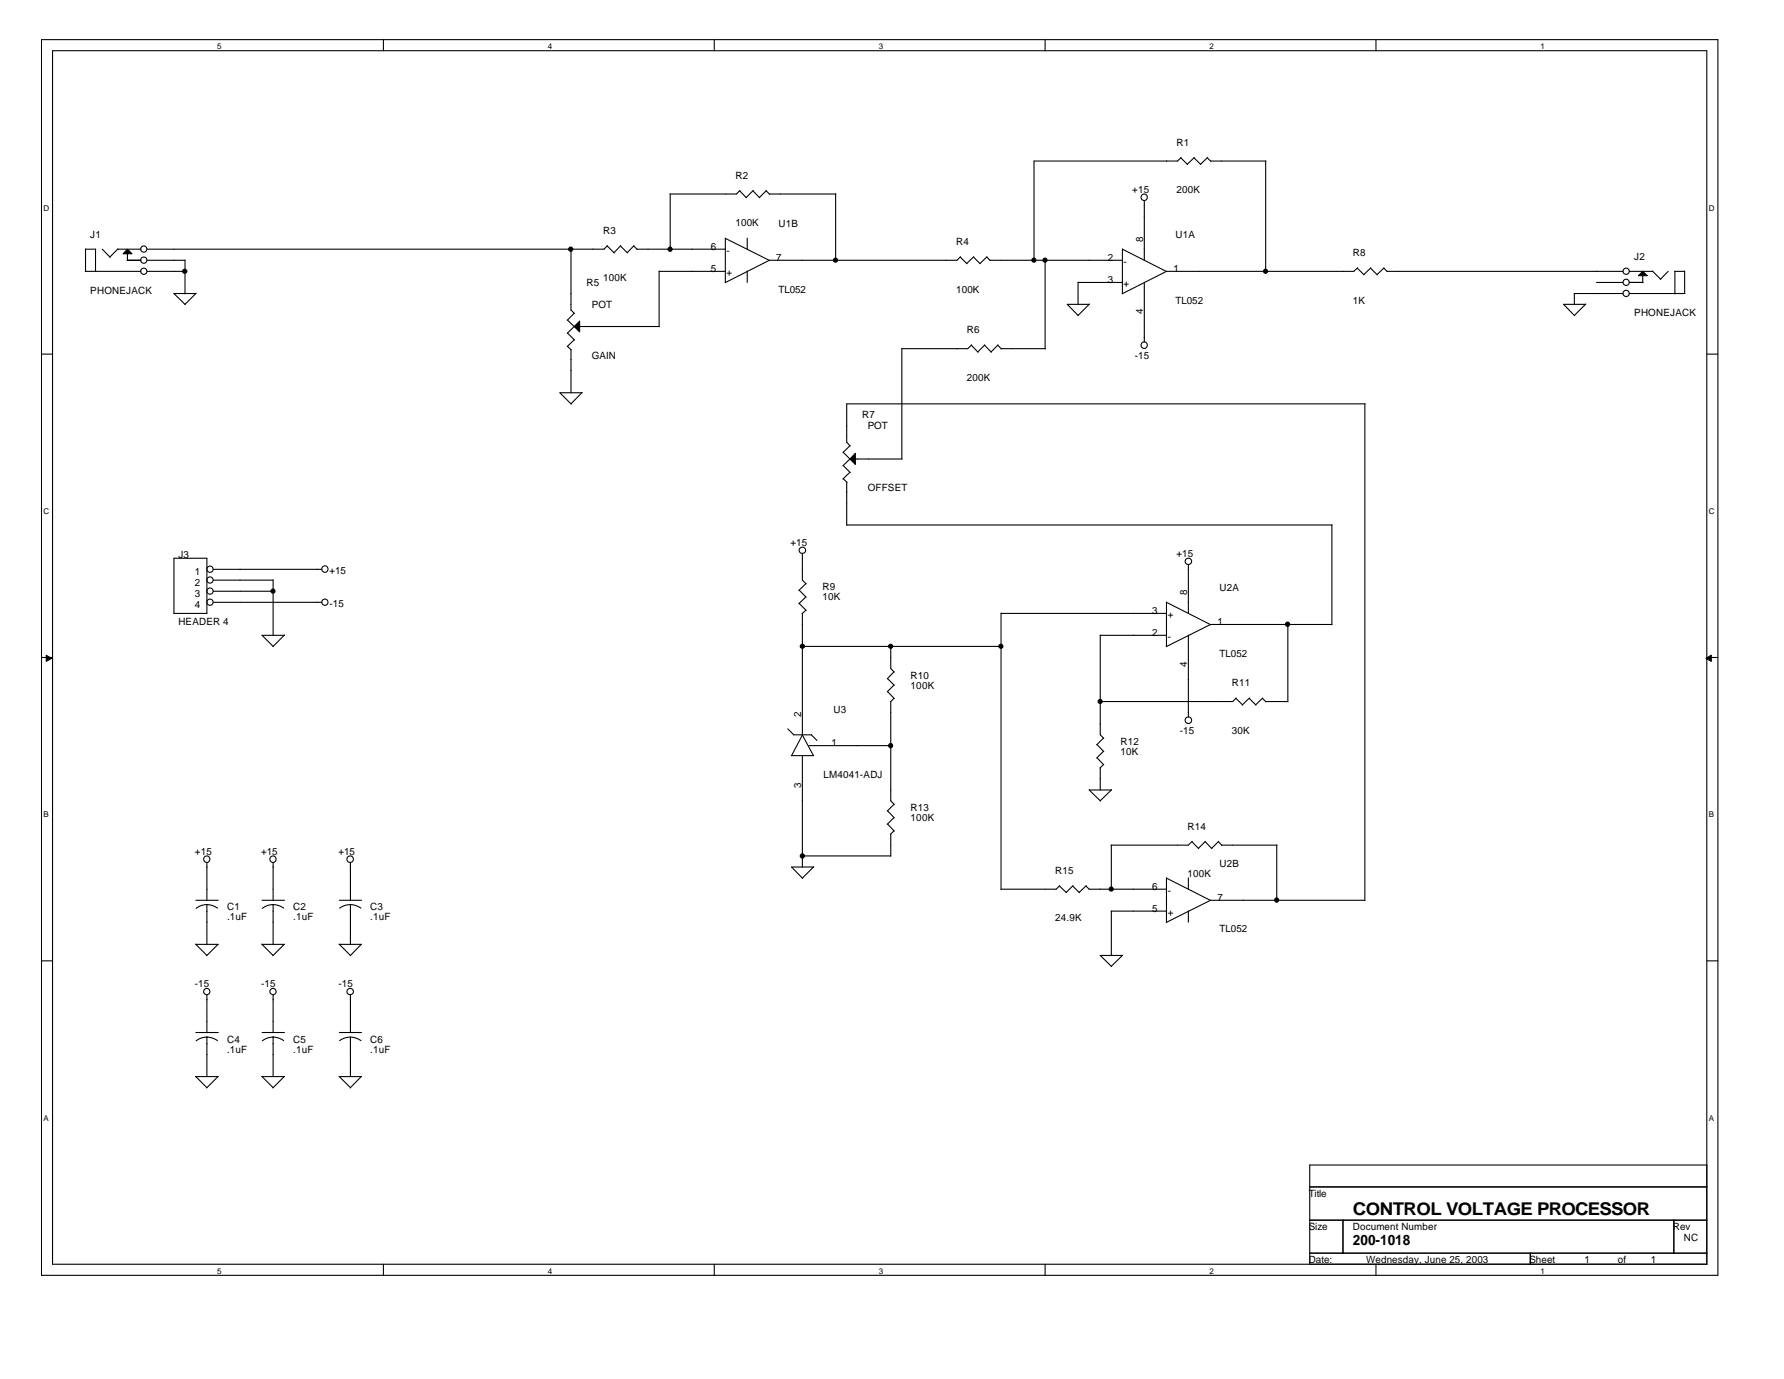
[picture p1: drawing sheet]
<svg xmlns="http://www.w3.org/2000/svg" width="279mm" height="216mm" viewBox="0 0 279 216" stroke-linecap="round" stroke-linejoin="round" font-family="sans-serif">
<g fill="none" stroke="#000" stroke-width=".17">
<path d="M6.5 6.2h262.5v193.5h-262.5zM8.2 7.9h259.1v190h-259.1zM60 6.2v1.7M111.9 6.2v1.7M163.7 6.2v1.7M215.5 6.2v1.7M13.4 39h1.6M13.4 39v3.5M15 39v3.5M16 39l1.2 1.3M18.4 39h3.7M18.5 39l-1.3 1.2"/>
<path d="M20 39.7v1.1M89.4 39v9.6M95.1 38.5l1.1 1.1M95.1 38.5l-.5 .5h-71.6M97.2 38.5l1.1 1.1M97.2 38.5l-1 1.1M99.2 38.5l.6 .6M99.3 38.5l-1.1 1.1M99.8 39h13.8M105 30.4v8.7M113.6 37.3v6.9M113.6 37.3l6.9 3.5"/>
<path d="M115.8 29.9l1.1 1.1M115.9 29.8l-.6 .6h-10.4M117 37.3v1.7M117.9 29.9l1.1 1.1M118 29.8l-1.1 1.1M120 29.9l.5 .5M120 29.8l-1.1 1.1M120.5 30.4h10.4M130.9 30.4v10.4M175.8 39v7M175.8 39l6.9 3.5M179.2 31.4v9.3"/>
<path d="M184.9 24.7l1.1 1.1M185 24.7l-.6 .5h-22.5v15.6M187 24.7l1.1 1.1M187 24.7l-1.1 1M189.1 24.7l.5 .6M189.1 24.7l-1.1 1M189.6 25.2h8.7M198.2 25.2v17.3M6.5 55.4h1.7M13.4 42.5h8.7M19.9 40.7h2.2M23 40.7h6"/>
<path d="M23 42.5h6M29 40.7v5.3M30.7 46h-3.5l1.8 1.7M30.7 45.9l-1.7 1.7M88.9 50.1l1.1 1.1M88.9 52.1l1.1 1.1M88.9 54.2l.6 .6M89.4 54.8v6.7M89.4 48.5l.6 .6M89.9 49l-1.1 1.1M89.9 51.1l-1.1 1.1M89.9 53.2l-1.1 1.1"/>
<path d="M90.8 51.1h12.5M103.2 42.5h10.4M103.2 42.4v8.7M117 42.4v1.8M141.2 54.6v17.3M150.4 40.2l1 1.1M150.4 40.2l-.5 .5h-29.4l-6.9 3.6M152.1 54l1.1 1.1M152.2 54l-.6 .6h-10.4M152.5 40.2l1 1.1M152.5 40.2l-1.1 1.1M154.2 54l1.1 1.1"/>
<path d="M154.2 54l-1.1 1.1M154.5 40.2l.6 .6M154.6 40.2l-1.1 1.1M155 40.7h20.8M156.3 54l.5 .6M156.3 54l-1.1 1.1M156.8 54.6h6.9M163.7 40.7v13.9M168.8 44.2h7M168.8 44.2v3.4M170.6 47.6h-3.5l1.8 1.8M170.6 47.6l-1.8 1.8"/>
<path d="M179.2 44.2v9.3M212.6 42l1 1M212.6 41.9l-.6 .6h-29.3l-7 3.5M214.6 42l1.1 1M214.7 41.9l-1.1 1.1M216.7 42l.6 .5M216.8 41.9l-1.1 1.1M217.2 42.5h37M246.5 46h7.7M246.6 46v1.7M248.3 47.6h-3.4l1.7 1.8M248.3 47.6l-1.7 1.8"/>
<path d="M250 44.2h4.2M255.2 46h8.7M255.2 42.5h3.6M255.2 44.2h2.1M257.3 43.2v1.1M258.8 42.4l1.3 1.3M261.3 42.5l-1.3 1.3M262.3 42.5h1.5M262.3 42.5v3.5M263.8 42.4v3.6M267.3 55.4h1.7M91.2 61.5h-3.5l1.8 1.8"/>
<path d="M91.2 61.5l-1.8 1.7M132.1 70.8l1.1 1.1M132.1 72.9l1.1 1.1M132.1 75l.5 .5M132.6 75.5v6.7M132.6 69.2l.6 .6M133.1 69.8l-1.1 1M133.1 71.9l-1.1 1M133.1 73.9l-1.1 1.1M134 71.9h7.3M213.8 63.2v77.8M213.8 63.2h-81.2v6.1"/>
<path d="M27.2 87.4h5.2v8.6h-5.2zM33.4 89.1h17M33.4 94.3h17M33.4 90.8h9.4M33.4 92.6h9.4M42.8 90.8v8.7M44.6 99.5h-3.6l1.8 1.7M44.6 99.4l-1.8 1.8M125.2 92.4l1.1 1.1M125.2 94.5l1.1 1.1M125.7 86.7v4.1l.6 .6M125.7 96v19.1"/>
<path d="M126.2 91.4l-1.1 1M126.2 93.5l-1.1 1M126.2 95.5l-.6 .6M132.6 82.2h76M156.8 96h25.9M156.8 96v43.2M172.3 99.5h10.4M172.3 99.4v15.6l.6 .6M182.7 94.3v6.9M182.7 94.3l6.9 3.5M186.1 88.4v7.6M186.1 99.4v12.9"/>
<path d="M201.7 97.8v12.1M208.6 97.8h-19l-7 3.4M208.6 82.2v15.6M6.5 102.9h1.7M123.4 114.1l.9 .9M123.9 118.3h3.5M124.3 115h2.8M125.6 115l1.8 3.3M125.7 118.4v17.4M125.7 101.2h31.1M125.7 115l-1.7 3.3M126.7 116.7h12.8"/>
<path d="M127.1 115l.8 .9M139 106.2l1.1 1.1M139 108.3l1.1 1.1M139.5 101.2v3.5l.6 .5M139.5 109.8v15.6l.6 .6M140 105.2l-1 1.1M140 107.3l-1 1M140 109.3l-.5 .6M171.8 116.6l1.1 1.1M171.8 118.6l1.1 1.1M172.8 115.6l-1 1M172.8 117.6l-1 1.1"/>
<path d="M172.8 119.7l-.5 .6M193.6 109.3l1 1.1M193.6 109.3l-.5 .5h-20.8M195.6 109.3l1.1 1.1M195.7 109.3l-1.1 1M197.7 109.3l.6 .6M197.8 109.3l-1.1 1M198.2 109.8h3.5M267.3 102.9h1.7M32.4 135.1v5.9M42.8 135.1v5.9M54.9 135.1v5.9"/>
<path d="M125.6 134h13.9M127.4 135.7h-3.4l1.7 1.8M127.4 135.7l-1.7 1.8M139 126.9l1.1 1.1M139 129l1.1 1.1M139.5 130.6v3.5M140 125.9l-1 1.1M140 128l-1 1.1M140 130.1l-.5 .5M165.9 138.7l1.1 1.1M166 138.7l-.6 .5h-8.7M168 138.7l1.1 1.1"/>
<path d="M168 138.7l-1 1M170.1 138.7l.5 .6M170.1 138.7l-1.1 1M170.6 139.2h12.1M172.3 120.2v3.5M174 132.3v7M174.1 123.7h-3.5l1.8 1.7M174.1 123.6l-1.8 1.8M182.7 137.4v7M182.7 137.5l6.9 3.5M186.1 137.4v1.8M186.7 131.8l1 1.1"/>
<path d="M186.7 131.7l-.6 .6h-12.1M188.7 131.8l1.1 1.1M188.8 131.7l-1.1 1.1M190.8 131.8l.6 .6M190.9 131.7l-1.1 1.1M191.3 132.3h8.7M200 132.3v8.7M6.5 150.4h1.7M30.6 147.8l1.8 1.8M30.7 147.9h3.5M30.7 141h3.5M32.4 141.6l.7 .1 1 .5"/>
<path d="M32.4 141.6l-.7 .1-1 .5M32.4 141.6v6.3M32.4 155.8v5.9M34.1 147.9l-1.7 1.7M41 147.8l1.8 1.8M41 147.9h3.6M41 141h3.6M42.8 141.6l.7 .1 .9 .5M42.8 141.6l-.8 .1-.9 .5M42.8 141.6v6.3M42.8 155.8v5.9M44.5 147.9l-1.8 1.7"/>
<path d="M53.1 147.8l1.8 1.8M53.1 147.9h3.5M53.1 141h3.5M54.9 141.6l.7 .1 .9 .5M54.9 141.6l-.8 .1-.9 .5M54.9 141.6v6.3M54.9 155.8v5.9M56.6 147.9l-1.8 1.7M174 142.6h8.7M174 142.6v7M175.8 149.6h-3.5l1.8 1.7M175.8 149.5l-1.8 1.8"/>
<path d="M186.1 142.6v1.8M213.8 141h-24.2l-7 3.4M267.3 150.4h1.7M30.6 168.5l1.8 1.8M30.7 168.6h3.5M30.7 161.7h3.5M32.4 162.4l.7 .1 1 .4M32.4 162.4l-.7 .1-1 .5M32.4 162.4v6.2M34.1 168.6l-1.7 1.7M41 168.5l1.8 1.8M41 168.6h3.6"/>
<path d="M41 161.7h3.6M42.8 162.4l.7 .1 .9 .4M42.8 162.4l-.8 .1-.9 .5M42.8 162.4v6.2M44.5 168.6l-1.8 1.7M53.1 168.5l1.8 1.8M53.1 168.6h3.5M53.1 161.7h3.5M54.9 162.4l.7 .1 .9 .4M54.9 162.4l-.8 .1-.9 .4M54.9 162.4v6.2M56.6 168.6l-1.8 1.7"/>
<path d="M60 197.9v1.8M111.9 197.9v1.8M163.7 197.9v1.8M205.1 185.8h62.2M205.1 191h62.2M205.1 196.2h62.2M210.3 191v5.2M215.5 197.9v1.8M239.7 196.2v1.7M262.1 191v5.2M267.3 182.4h-62.2v15.5"/>
<circle cx="22.5" cy="39" r=".49"/>
<circle cx="179.2" cy="30.9" r=".5"/>
<circle cx="22.5" cy="42.5" r=".49"/>
<circle cx="22.5" cy="40.7" r=".49"/>
<circle cx="179.2" cy="54" r=".5"/>
<circle cx="254.7" cy="42.5" r=".49"/>
<circle cx="254.7" cy="45.9" r=".49"/>
<circle cx="254.7" cy="44.2" r=".49"/>
<circle cx="32.9" cy="90.8" r=".49"/>
<circle cx="32.9" cy="94.3" r=".49"/>
<circle cx="32.9" cy="92.5" r=".49"/>
<circle cx="32.9" cy="89.1" r=".49"/>
<circle cx="50.9" cy="89.1" r=".5"/>
<circle cx="50.9" cy="94.3" r=".49"/>
<circle cx="125.7" cy="86.2" r=".5"/>
<circle cx="186.1" cy="87.9" r=".5"/>
<circle cx="186.1" cy="112.8" r=".51"/>
<circle cx="32.4" cy="134.5" r=".5"/>
<circle cx="42.7" cy="134.5" r=".5"/>
<circle cx="54.8" cy="134.5" r=".51"/>
<circle cx="32.4" cy="155.2" r=".49"/>
<circle cx="42.8" cy="155.2" r=".49"/>
<circle cx="54.8" cy="155.2" r=".5"/>
</g>
<g fill="#000" stroke="#000" stroke-width=".16">
<path d="M7.2 102.6l.9 .5-.9 .4z" fill-rule="evenodd"/>
<path d="M267.2 103.1l.8-.5v.9z" fill-rule="evenodd"/>
</g>
<g fill="#000" stroke="#000" stroke-width=".17">
<path d="M20 39l.7 .7h-1.4z" fill-rule="evenodd"/>
<path d="M89.9 51.1l.9-.8v1.7z" fill-rule="evenodd"/>
<path d="M257.3 42.5l.7 .7h-1.4z" fill-rule="evenodd"/>
<path d="M134 71v1.7l-.9-.8z" fill-rule="evenodd"/>
<circle cx="89.4" cy="39" r=".33"/>
<circle cx="104.9" cy="39" r=".33"/>
<circle cx="28.9" cy="42.5" r=".33"/>
<circle cx="130.8" cy="40.7" r=".32"/>
<circle cx="161.9" cy="40.7" r=".32"/>
<circle cx="163.7" cy="40.7" r=".32"/>
<circle cx="198.2" cy="42.5" r=".32"/>
<circle cx="42.8" cy="92.5" r=".32"/>
<circle cx="201.7" cy="97.7" r=".33"/>
<circle cx="125.7" cy="101.2" r=".33"/>
<circle cx="139.5" cy="116.7" r=".33"/>
<circle cx="139.5" cy="101.2" r=".32"/>
<circle cx="156.8" cy="101.2" r=".32"/>
<circle cx="172.3" cy="109.8" r=".32"/>
<circle cx="125.7" cy="134" r=".33"/>
<circle cx="174" cy="139.2" r=".32"/>
<circle cx="199.9" cy="140.9" r=".33"/>
</g>
<text font-size="2.8" x="211.9" y="190.3">CONTROL VOLTAGE PROCESSOR</text>
<text font-size="2.2" x="211.9" y="195">200-1018</text>
<g font-size="1.6">
<text x="184.3" y="22.8">R1</text>
<text x="115.2" y="28">R2</text>
<text x="115.2" y="35.4">100K</text>
<text x="121.9" y="35.6">U1B</text>
<text x="177.3" y="30.3">+15</text>
<text x="184.3" y="30.3">200K</text>
<text x="14.1" y="37.3">J1</text>
<text x="94.4" y="36.7">R3</text>
<text x="111.3" y="39.1">6</text>
<text x="113.8" y="39.8">-</text>
<text x="121.6" y="40.9">7</text>
<text x="149.7" y="38.4">R4</text>
<text x="173.5" y="40.9">2</text>
<text x="176" y="41.5">-</text>
<text x="179" y="37.9" transform="rotate(-90 179 37.9)">8</text>
<text x="184.1" y="37.3">U1A</text>
<text x="211.9" y="40.1">R8</text>
<text x="255.9" y="40.8">J2</text>
<text x="14.1" y="46">PHONEJACK</text>
<text x="91.9" y="44.7">R5</text>
<text x="94.4" y="44.1">100K</text>
<text x="111.3" y="42.6">5</text>
<text x="113.8" y="43.2">+</text>
<text x="121.9" y="45.8">TL052</text>
<text x="149.7" y="45.8">100K</text>
<text x="173.5" y="44.3">3</text>
<text x="176" y="44.9">+</text>
<text x="183.8" y="42.6">1</text>
<text x="184.1" y="47.5">TL052</text>
<text x="211.9" y="47.5">1K</text>
<text x="92.7" y="48.2">POT</text>
<text x="151.4" y="52.2">R6</text>
<text x="179" y="49.2" transform="rotate(-90 179 49.2)">4</text>
<text x="255.9" y="49.4">PHONEJACK</text>
<text x="92.7" y="56.2">GAIN</text>
<text x="151.4" y="59.6">200K</text>
<text x="177.7" y="56.2">-15</text>
<text x="135" y="65.5">R7</text>
<text x="135.9" y="67.2">POT</text>
<text x="135.9" y="76.9">OFFSET</text>
<text x="27.9" y="87.4">J3</text>
<text x="51.6" y="89.8">+15</text>
<text x="123.8" y="85.5">+15</text>
<text x="184.3" y="87.2">+15</text>
<text x="30.5" y="90">1</text>
<text x="30.5" y="91.7">2</text>
<text x="30.5" y="93.4">3</text>
<text x="30.5" y="95.2">4</text>
<text x="51.6" y="95">-15</text>
<text x="128.8" y="92.4">R9</text>
<text x="128.8" y="94">10K</text>
<text x="185.9" y="93.2" transform="rotate(-90 185.9 93.2)">8</text>
<text x="191" y="92.6">U2A</text>
<text x="27.9" y="97.8">HEADER 4</text>
<text x="180.4" y="99.6">2</text>
<text x="180.4" y="96.1">3</text>
<text x="182.9" y="96.7">+</text>
<text x="182.9" y="100.2">-</text>
<text x="190.7" y="97.9">1</text>
<text x="142.6" y="106.3">R10</text>
<text x="142.6" y="107.8">100K</text>
<text x="185.9" y="104.4" transform="rotate(-90 185.9 104.4)">4</text>
<text x="191" y="102.8">TL052</text>
<text x="192.9" y="107.4">R11</text>
<text x="125.5" y="112.2" transform="rotate(-90 125.5 112.2)">2</text>
<text x="130.6" y="111.6">U3</text>
<text x="130.2" y="116.8">1</text>
<text x="175.5" y="116.6">R12</text>
<text x="175.5" y="118.2">10K</text>
<text x="184.8" y="114.9">-15</text>
<text x="192.9" y="114.9">30K</text>
<text x="125.5" y="123.4" transform="rotate(-90 125.5 123.4)">3</text>
<text x="129" y="121.8">LM4041-ADJ</text>
<text x="142.6" y="127">R13</text>
<text x="142.6" y="128.5">100K</text>
<text x="186" y="129.9">R14</text>
<text x="30.5" y="133.9">+15</text>
<text x="40.9" y="133.9">+15</text>
<text x="53" y="133.9">+15</text>
<text x="165.3" y="136.8">R15</text>
<text x="186" y="137.3">100K</text>
<text x="191" y="135.8">U2B</text>
<text x="35.6" y="142.5">C1</text>
<text x="45.9" y="142.5">C2</text>
<text x="58" y="142.5">C3</text>
<text x="180.4" y="139.3">6</text>
<text x="180.4" y="142.7">5</text>
<text x="182.9" y="143.4">+</text>
<text x="182.9" y="139.9">-</text>
<text x="190.7" y="141.1">7</text>
<text x="35.6" y="144.1">.1uF</text>
<text x="45.9" y="144.1">.1uF</text>
<text x="58" y="144.1">.1uF</text>
<text x="165.3" y="144.2">24.9K</text>
<text x="191" y="146">TL052</text>
<text x="30.5" y="154.6">-15</text>
<text x="40.9" y="154.6">-15</text>
<text x="53" y="154.6">-15</text>
<text x="35.6" y="163.2">C4</text>
<text x="35.6" y="164.8">.1uF</text>
<text x="45.9" y="163.2">C5</text>
<text x="45.9" y="164.8">.1uF</text>
<text x="58" y="163.2">C6</text>
<text x="58" y="164.8">.1uF</text>
<text x="205" y="187.4">Title</text>
<text x="205" y="192.6">Size</text>
<text x="205" y="197.8">Date:</text>
<text x="211.9" y="192.6">Document Number</text>
<text x="214" y="197.8">Wednesday, June 25, 2003</text>
<text x="239.5" y="197.8">Sheet</text>
<text x="248.2" y="197.8">1</text>
<text x="253.4" y="197.8">of</text>
<text x="258.5" y="197.8">1</text>
<text x="262" y="192.6">Rev</text>
<text x="263.7" y="194.4">NC</text>
</g>
<g font-size="1.3">
<text x="34" y="7.7">5</text>
<text x="85.8" y="7.7">4</text>
<text x="137.6" y="7.7">3</text>
<text x="189.4" y="7.7">2</text>
<text x="241.3" y="7.7">1</text>
<text x="6.8" y="33">D</text>
<text x="267.6" y="33">D</text>
<text x="6.8" y="80.5">C</text>
<text x="267.6" y="80.5">C</text>
<text x="6.8" y="128">B</text>
<text x="267.6" y="128">B</text>
<text x="6.8" y="175.5">A</text>
<text x="267.6" y="175.5">A</text>
<text x="34" y="199.4">5</text>
<text x="85.8" y="199.4">4</text>
<text x="137.6" y="199.4">3</text>
<text x="189.4" y="199.4">2</text>
<text x="241.3" y="199.4">1</text>
</g>
</svg>
